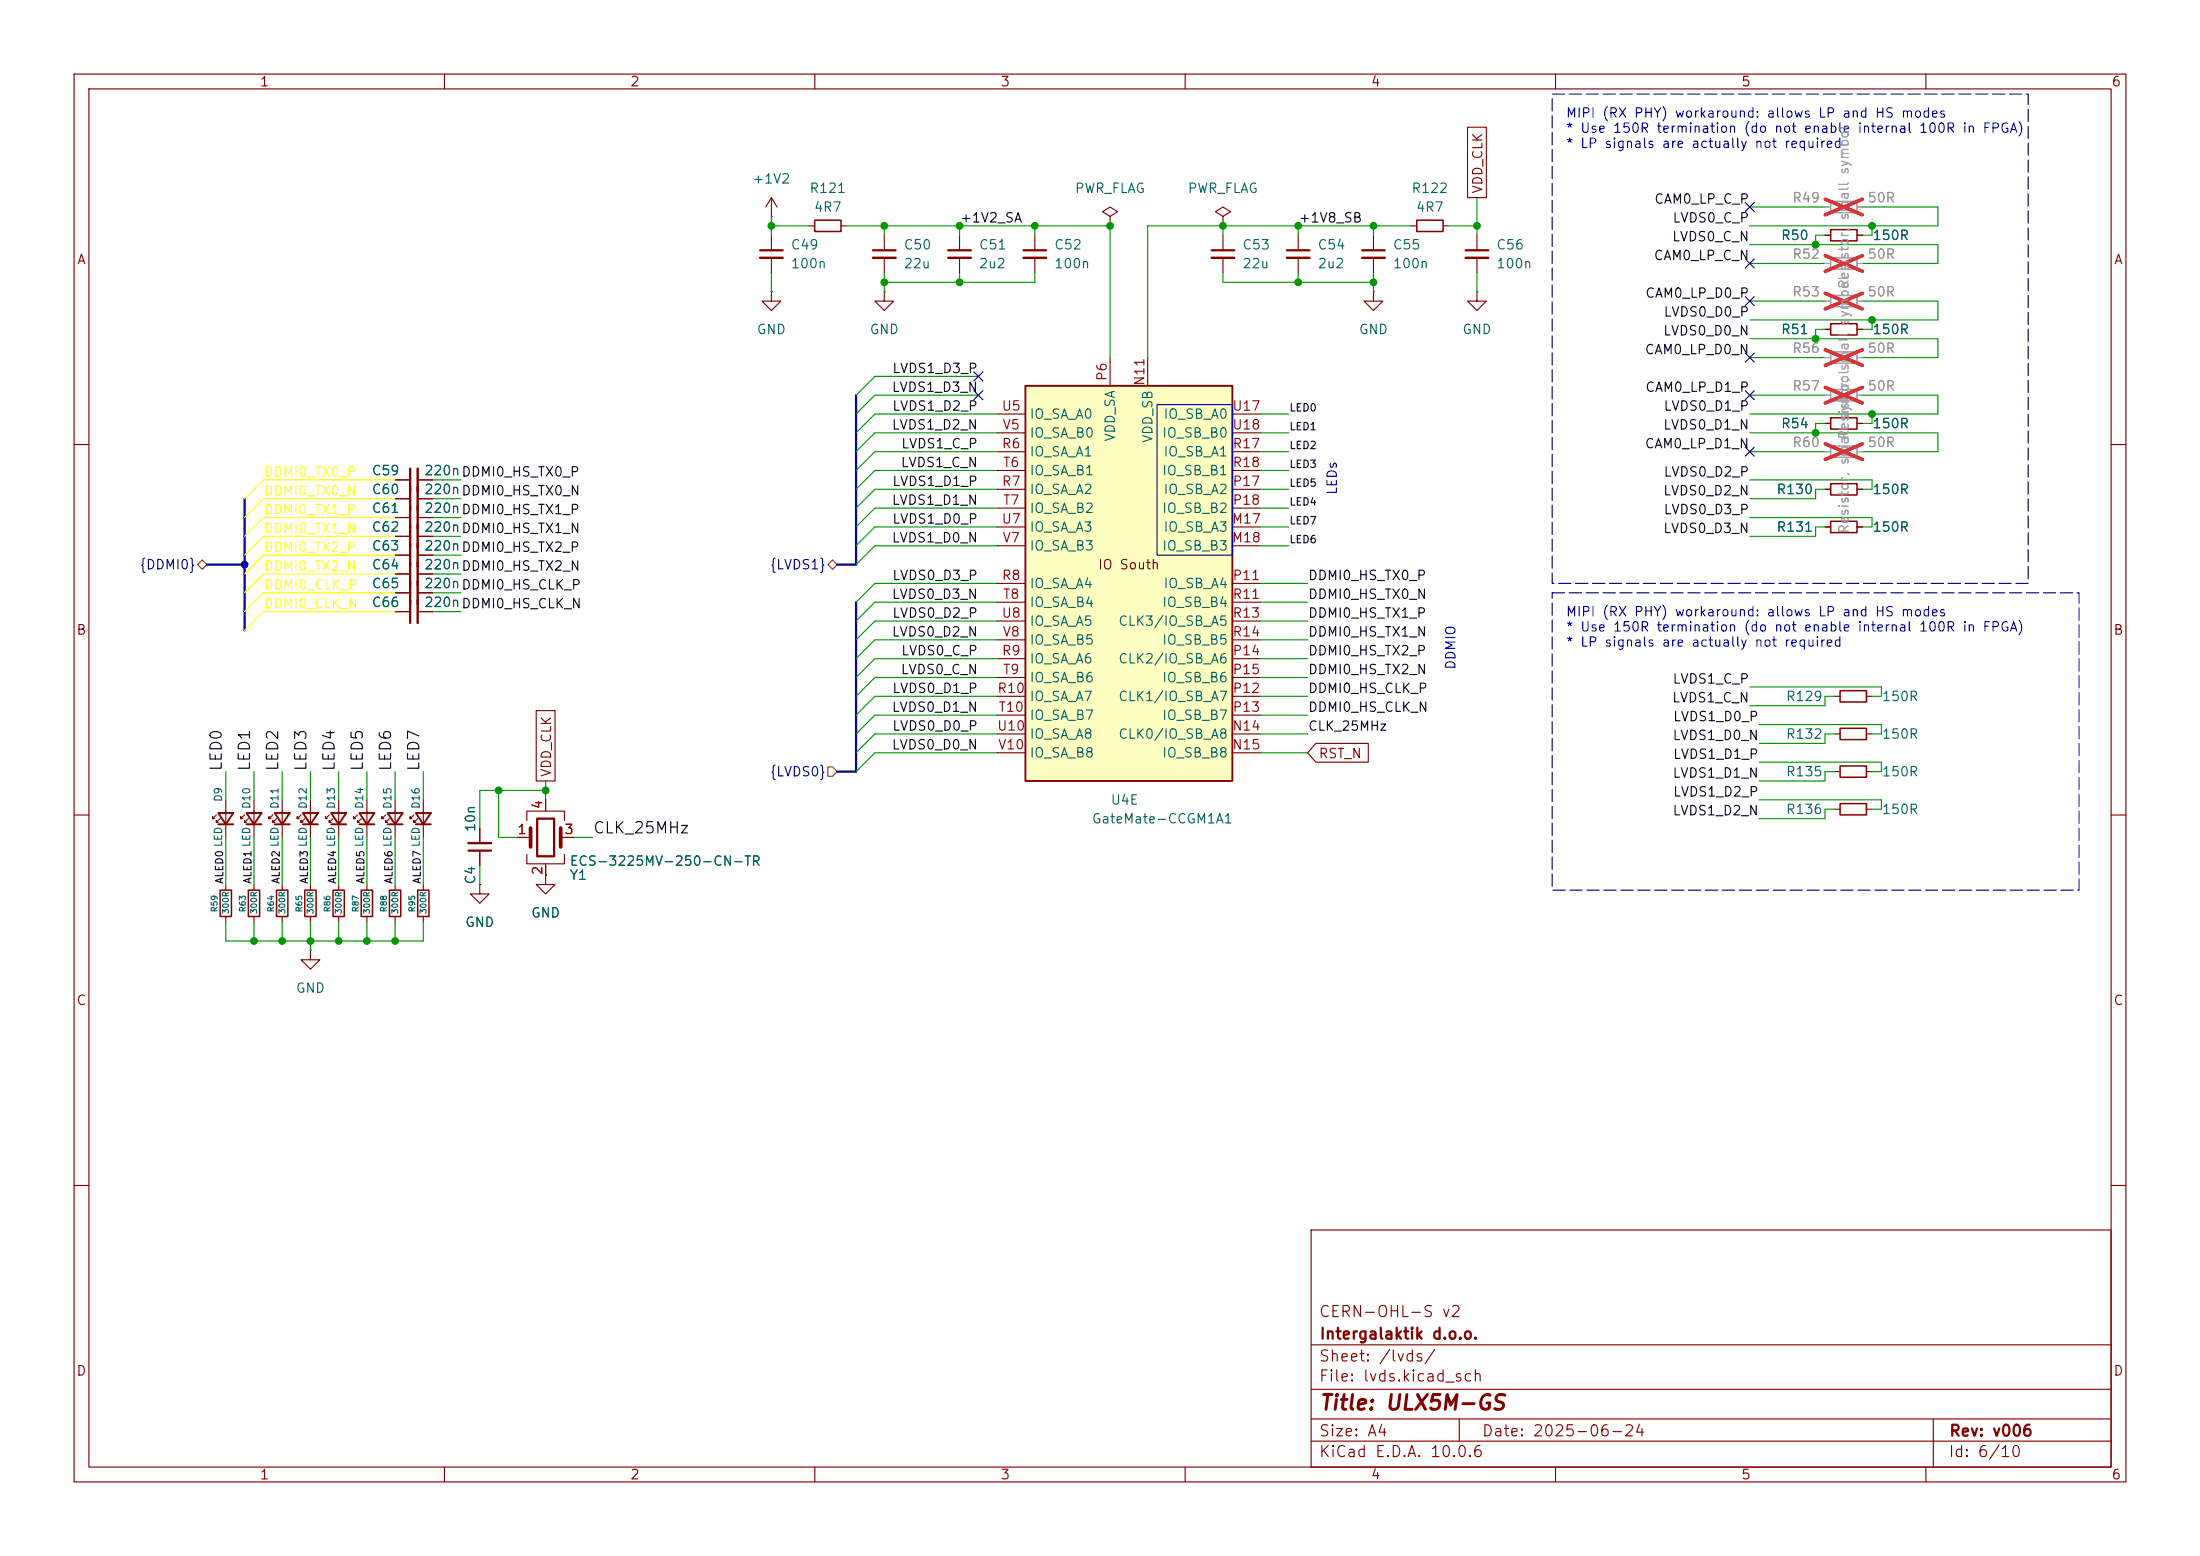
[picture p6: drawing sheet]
<svg xmlns="http://www.w3.org/2000/svg" width="297mm" height="210mm" viewBox="0 0 297 210" stroke-linecap="round" stroke-linejoin="round" font-family="sans-serif">
<g fill="none" stroke="#840000" stroke-width=".15">
<path d="M10 10h277v190h-277zM12 12h273v186h-273zM60 10v2M110 10v2M160 10v2M210 10v2M260 10v2M139.7 31.8v2M139.7 34.8v2M10 60h2M285 60h2M10 110h2"/>
<path d="M285 110h2M10 160h2M177 166h108v32h-108zM285 160h2M60 198v2M110 198v2M160 198v2M177 194.5h108M177 191.5h108M177 187.5h108M177 181.5h108M197 191.5v3"/>
<path d="M210 198v2M260 198v2M261 191.5v6.5"/>
</g>
<path d="M138.2 33.8h3" fill="none" stroke="#840000" stroke-width=".3"/>
<path d="M138.2 34.8h3" fill="none" stroke="#840000" stroke-width=".33"/>
<path d="M138.4 52.1h28v53.3h-28z" fill="#ffffc2"/>
<g fill="none" stroke="#840000" stroke-width=".25">
<path d="M138.4 52.1h28v53.3h-28zM29.5 109.7h2l-1 1.6zM29.5 111.3h2M33.3 109.7h2l-1 1.6zM33.3 111.3h2M37.1 109.7h2l-1 1.6zM37.1 111.3h2M40.9 109.7h2l-1 1.6zM40.9 111.3h2M44.7 109.7h2l-1 1.6zM44.7 111.3h2M48.5 109.7h2l-1 1.6z"/>
<path d="M48.5 111.3h2M52.3 109.7h2.1l-1.1 1.6zM52.3 111.3h2.1M56.1 109.7h2.1l-1.1 1.6zM56.1 111.3h2.1"/>
</g>
<g fill="none" stroke="#840000" stroke-width=".15">
<path d="M198.1 17.2h2.6v9.5h-2.6zM104.1 39.4v1.2h1.3l-1.3 1.3-1.2-1.3h1.2M104.1 39.4h.1M104.1 29.2h.1M104.1 26.7v2.5M104.1 31.8v2M104.1 34.8v2M104.1 26.7l-.7 1.2M104.1 26.7l.8 1.2M109.2 30.5h.8M113.5 30.5h.8M119.4 39.4v1.2h1.2l-1.2 1.3-1.3-1.3h1.3"/>
<path d="M119.4 39.4h.1M119.4 31.8v2M119.4 34.8v2M129.5 31.8v2M129.5 34.8v2M149.9 29.2l1-.6-1-.7-1.1 .7 1.1 .6v1.3M149.9 30.5h.1M165.1 29.2l1-.6-1-.7-1 .7 1 .6v1.3M165.1 30.5h.1M165.1 31.8v2M165.1 34.8v2M175.3 31.8v2"/>
<path d="M175.3 34.8v2M185.4 39.4v1.2h1.3l-1.3 1.3-1.3-1.3h1.3M185.4 39.4h.1M185.4 31.8v2M185.4 34.8v2M190.5 30.5h.8M194.8 30.5h.8M199.4 39.4v1.2h1.3l-1.3 1.3-1.3-1.3h1.3M199.4 39.4h.1M199.4 31.8v2M199.4 34.8v2M246.4 31.8h.7"/>
<path d="M250.7 31.8h.8M134.6 55.9h3.8M134.6 58.4h3.8M149.9 48.3v3.8M154.9 48.3v3.8M166.4 55.9h3.8M166.4 58.4h3.8M246.4 57.2h.7M246.4 44.5h.7M250.7 57.2h.8M250.7 44.5h.8M53.3 77.5h2.1"/>
<path d="M53.3 74.9h2.1M53.3 72.4h2.1M53.3 69.9h2.1M53.3 67.3h2.1M53.3 64.8h2.1M56.4 77.5h2M56.4 74.9h2M56.4 72.4h2M56.4 69.9h2M56.4 67.3h2M56.4 64.8h2M134.6 71.1h3.8"/>
<path d="M134.6 73.7h3.8M134.6 78.7h3.8M134.6 66h3.8M134.6 68.6h3.8M134.6 61h3.8M134.6 63.5h3.8M166.4 71.1h3.8M166.4 73.7h3.8M166.4 78.7h3.8M166.4 66h3.8M166.4 68.6h3.8M166.4 61h3.8"/>
<path d="M166.4 63.5h3.8M246.4 71.1h.7M246.4 66h.7M250.7 71.1h.8M250.7 66h.8M53.3 80h2.1M53.3 82.6h2.1M56.4 80h2M56.4 82.6h2M72.4 95.9h2.5v9.5h-2.5zM134.6 99.1h3.8M134.6 94h3.8"/>
<path d="M134.6 96.5h3.8M134.6 88.9h3.8M134.6 91.4h3.8M134.6 81.3h3.8M134.6 83.8h3.8M134.6 86.4h3.8M166.4 99.1h3.8M166.4 94h3.8M166.4 96.5h3.8M166.4 88.9h3.8M166.4 91.4h3.8M166.4 81.3h3.8"/>
<path d="M166.4 83.8h3.8M166.4 86.4h3.8M247.6 99.1h.8M247.6 94h.8M252 99.1h.7M252 94h.7M29.2 110l-.5 .5v-.3v.3h.3M29.7 110.5l-.5 .5v-.3v.3h.3M30.5 108v5M30.5 119.4v.7M33 110l-.5 .5v-.3v.3h.3M33.5 110.5l-.5 .5v-.3v.3h.3"/>
<path d="M34.3 108v5M34.3 119.4v.7M36.8 110l-.5 .5v-.3v.3h.3M37.3 110.5l-.5 .5v-.3v.3h.3M38.1 108v5M38.1 119.4v.7M40.6 110l-.5 .5v-.3v.3h.3M41.1 110.5l-.5 .5v-.3v.3h.3M41.9 108v5M41.9 119.4v.7M44.4 110l-.5 .5v-.3v.3h.3M45 110.5l-.6 .5v-.3v.3h.3"/>
<path d="M45.7 108v5M45.7 119.4v.7M48.3 110l-.5 .5v-.3v.3h.2M48.8 110.5l-.5 .5v-.3v.3h.2M49.5 108v5M49.5 119.4v.7M52.1 110l-.5 .5v-.3v.3h.2M52.6 110.5l-.5 .5v-.3v.3h.2M53.3 108v5M53.3 119.4v.7M55.9 110l-.5 .5v-.3v.3h.2M56.4 110.5l-.5 .5v-.3v.3h.2"/>
<path d="M57.1 108v5M57.1 119.4v.7M64.8 119.4v1.3h1.2l-1.2 1.2-1.3-1.2h1.3M64.8 119.4h.1M64.8 111.8v2M64.8 114.8v2M69.8 113h1.8M71.1 115.3v1.3h5.1v-1.3M71.1 110.7v-1.2h5.1v1.2M73.7 118.1v1.3h1.2l-1.2 1.3-1.3-1.3h1.3M73.7 118.1h.1M73.7 108v1.5"/>
<path d="M73.7 116.6v1.5M75.7 113h1.8M134.6 101.6h3.8M166.4 101.6h3.8M177.6 100.3h7.1v2.6h-7.1l-1.1-1.3zM247.6 104.1h.8M247.6 109.2h.8M252 104.1h.7M252 109.2h.7M30.5 123.7v.8M34.3 123.7v.8M38.1 123.7v.8"/>
<path d="M41.9 128.3v1.2h1.3l-1.3 1.3-1.3-1.3h1.3M41.9 128.3h.1M41.9 123.7v.8M45.7 123.7v.8M49.5 123.7v.8M53.3 123.7v.8M57.1 123.7v.8"/>
</g>
<path d="M102.6 33.8h3.1M117.9 33.8h3M128 33.8h3.1M163.6 33.8h3M173.7 33.8h3.1M183.9 33.8h3M197.9 33.8h3M55.4 63.2v20.9M63.2 114.8h3.1M72.5 110.5h2.3v5.1h-2.3z" fill="none" stroke="#840000" stroke-width=".3"/>
<path d="M102.6 34.8h3.1M117.9 34.8h3M128 34.8h3.1M163.6 34.8h3M173.7 34.8h3.1M183.9 34.8h3M197.9 34.8h3M56.4 63.2v20.9M63.2 113.8h3.1" fill="none" stroke="#840000" stroke-width=".33"/>
<g fill="none" stroke="#840000" stroke-width=".2">
<path d="M110 29.7h3.5v1.5h-3.5zM191.3 29.7h3.5v1.5h-3.5zM247.1 31h3.6v1.5h-3.6zM247.1 56.4h3.6v1.5h-3.6zM247.1 43.7h3.6v1.5h-3.6zM247.1 70.4h3.6v1.5h-3.6zM247.1 65.3h3.6v1.5h-3.6zM248.4 93.2h3.6v1.5h-3.6zM248.4 98.3h3.6v1.5h-3.6zM248.4 103.4h3.6v1.5h-3.6zM248.4 108.5h3.6v1.5h-3.6zM29.7 120.1h1.5v3.6h-1.5z"/>
<path d="M33.5 120.1h1.6v3.6h-1.6zM37.3 120.1h1.6v3.6h-1.6zM41.1 120.1h1.6v3.6h-1.6zM45 120.1h1.5v3.6h-1.5zM48.8 120.1h1.5v3.6h-1.5zM52.6 120.1h1.5v3.6h-1.5zM56.4 120.1h1.5v3.6h-1.5z"/>
</g>
<path d="M247.1 27.2h3.6v1.5h-3.6zM247.1 39.9h3.6v1.5h-3.6zM247.1 34.8h3.6v1.5h-3.6zM247.1 47.5h3.6v1.5h-3.6zM247.1 52.6h3.6v1.5h-3.6zM247.1 60.2h3.6v1.5h-3.6z" fill="none" stroke="#a1a1a1" stroke-width=".2"/>
<path d="M246.4 27.9h.7M246.4 35.6h.7M250.7 27.9h.8M250.7 35.6h.8M246.4 48.3h.7M246.4 53.3h.7M246.4 40.6h.7M250.7 48.3h.8M250.7 53.3h.8M250.7 40.6h.8M246.4 61h.7M250.7 61h.8" fill="none" stroke="#a1a1a1" stroke-width=".15"/>
<path d="M246.4 26.9l5 2.1M246.4 39.6l5 2.1M246.4 34.5l5 2.1M251.4 26.9l-5 2.1M251.4 39.6l-5 2.1M251.4 34.5l-5 2.1M246.4 47.2l5 2.1M246.4 59.9l5 2.1M246.4 52.3l5 2.1M251.4 47.2l-5 2.1M251.4 59.9l-5 2.1M251.4 52.3l-5 2.1" fill="none" stroke="#e12e31" stroke-width=".46"/>
<path d="M71.6 111.8v2.5M75.7 111.8v2.5" fill="none" stroke="#840000" stroke-width=".51"/>
<path d="M26.7 76.2l.6-.6 .6 .6-.6 .6zM111.8 76.2l.6-.6 .6 .6-.6 .6zM111.8 103.5h.6l.6 .6-.6 .7h-.6z" fill="none" stroke="#725600" stroke-width=".15"/>
<path d="M115.6 53.3v22.9h-2.6M27.9 76.2h5.1M33 67.3v17.8M115.6 81.3v22.8h-2.6" fill="none" stroke="#000084" stroke-width=".3"/>
<g fill="none" stroke="#009600" stroke-width=".15">
<path d="M104.1 30.5h5.1M104.1 29.2v2.6M104.1 36.8v2.6M114.3 30.5h35.6v17.8M119.4 30.5v1.3M119.4 36.8v2.6M129.5 30.5v1.3M129.5 36.8v1.3M139.7 36.8v1.3h-20.3M139.7 30.5v1.3M165.1 36.8v1.3h20.3M165.1 30.5v1.3"/>
<path d="M175.3 30.5v1.3M175.3 36.8v1.3M185.4 30.5v1.3M185.4 36.8v2.6M190.5 30.5h-35.6v17.8M195.6 30.5h3.8M199.4 26.7v5.1M199.4 36.8v2.6M236.2 33h25.4v2.6h-10.1M236.2 35.6h10.2M236.2 27.9h10.2M246.4 31.8h-1.3v1.2"/>
<path d="M251.5 27.9h10.1v2.6h-25.4M252.7 30.5v1.3h-1.2M132.1 53.3h-14l-2.5 2.6M132.1 50.8h-14l-2.5 2.5M134.6 58.4h-16.5l-2.5 2.6M134.6 55.9h-16.5l-2.5 2.5M170.2 58.4h3.8M170.2 55.9h3.8M236.2 40.6h10.2M236.2 58.4h25.4v2.6h-10.1M236.2 45.7h25.4v2.6h-10.1M236.2 48.3h10.2"/>
<path d="M236.2 53.3h10.2M246.4 44.5h-1.3v1.2M246.4 57.2h-1.3v1.2M251.5 40.6h10.1v2.6h-25.4M251.5 53.3h10.1v2.6h-25.4M252.7 43.2v1.3h-1.2M252.7 55.9v1.3h-1.2M58.4 69.9h3.8M58.4 72.4h3.8M58.4 64.8h3.8M58.4 67.3h3.8M58.4 74.9h3.8"/>
<path d="M58.4 77.5h3.8M134.6 66h-16.5l-2.5 2.6M134.6 68.6h-16.5l-2.5 2.5M134.6 63.5h-16.5l-2.5 2.5M134.6 61h-16.5l-2.5 2.5M134.6 78.7h-16.5l-2.5 2.6M134.6 71.1h-16.5l-2.5 2.6M134.6 73.7h-16.5l-2.5 2.5M170.2 66h3.8M170.2 68.6h3.8M170.2 63.5h3.8M170.2 61h3.8"/>
<path d="M170.2 78.7h6.3M170.2 71.1h3.8M170.2 73.7h3.8M236.2 64.8h16.5v1.2h-1.2M236.2 61h10.2M236.2 69.9h16.5v1.2h-1.2M246.4 66h-1.3v1.3h-8.9M246.4 71.1h-1.3v1.3h-8.9M58.4 82.6h3.8M58.4 80h3.8M134.6 83.8h-16.5l-2.5 2.6M134.6 99.1h-16.5l-2.5 2.5"/>
<path d="M134.6 91.4h-16.5l-2.5 2.6M134.6 96.5h-16.5l-2.5 2.6M134.6 94h-16.5l-2.5 2.5M134.6 86.4h-16.5l-2.5 2.5M134.6 81.3h-16.5l-2.5 2.5M134.6 88.9h-16.5l-2.5 2.5M170.2 83.8h6.3M170.2 99.1h6.3M170.2 91.4h6.3M170.2 96.5h6.3M170.2 94h6.3M170.2 86.4h6.3"/>
<path d="M170.2 81.3h6.3M170.2 88.9h6.3M236.2 92.7h17.8v1.3h-1.3M237.5 97.8h16.5v1.3h-1.3M247.6 99.1h-1.2v1.2h-8.9M247.6 94h-1.2v1.3h-10.2M30.5 104.1v3.9M30.5 113v6.4M34.3 104.1v3.9M34.3 113v6.4M38.1 104.1v3.9M38.1 113v6.4"/>
<path d="M41.9 104.1v3.9M41.9 113v6.4M45.7 104.1v3.9M45.7 113v6.4M49.5 104.1v3.9M49.5 113v6.4M53.3 104.1v3.9M53.3 113v6.4M57.1 104.1v3.9M57.1 113v6.4M64.8 116.8v2.6M67.3 106.7v6.3h2.5"/>
<path d="M73.7 106.7h-8.9v5.1M73.7 105.4v2.6M77.5 113h2.5M134.6 101.6h-16.5l-2.5 2.5M170.2 101.6h6.3M237.5 102.9h16.5v1.2h-1.3M237.5 108h16.5v1.2h-1.3M247.6 104.1h-1.2v1.3h-8.9M247.6 109.2h-1.2v1.3h-8.9M30.5 124.5v2.5h26.6v-2.5M34.3 124.5v2.5M38.1 124.5v2.5"/>
<path d="M41.9 124.5v3.8M45.7 124.5v2.5M49.5 124.5v2.5M53.3 124.5v2.5"/>
</g>
<path d="M53.3 77.5h-17.7l-2.6 2.5M53.3 64.8h-17.7l-2.6 2.5M53.3 72.4h-17.7l-2.6 2.5M53.3 69.9h-17.7l-2.6 2.5M53.3 67.3h-17.7l-2.6 2.6M53.3 74.9h-17.7l-2.6 2.6M53.3 82.6h-17.7l-2.6 2.5M53.3 80h-17.7l-2.6 2.6" fill="none" stroke="#ff0" stroke-width=".15"/>
<g fill="none" stroke="#000084" stroke-width=".15">
<path d="M235.6 35l1.2 1.2M235.6 27.3l1.2 1.2M236.8 35l-1.2 1.2M236.8 27.3l-1.2 1.2M131.5 50.2l1.2 1.2M131.5 52.7l1.2 1.2M132.7 50.2l-1.2 1.2M132.7 52.7l-1.2 1.2M235.6 40l1.2 1.2M235.6 52.7l1.2 1.2M235.6 47.7l1.2 1.2M236.8 40l-1.2 1.2"/>
<path d="M236.8 52.7l-1.2 1.2M236.8 47.7l-1.2 1.2M235.6 60.4l1.2 1.2M236.8 60.4l-1.2 1.2"/>
</g>
<path d="M209.5 12.7h64.3v66h-64.3zM209.5 80h71.2v40.1h-71.2z" fill="none" stroke="#0000c2" stroke-width=".15" stroke-dasharray="1.7 .6"/>
<path d="M156.2 54.6h10.2v20.3h-10.2z" fill="none" stroke="#0000c2" stroke-width=".15"/>
<g fill="#009600" stroke="#009600" stroke-width=".14">
<circle cx="104.1" cy="30.5" r=".46"/>
<circle cx="67.3" cy="106.7" r=".46"/>
<circle cx="73.7" cy="106.7" r=".46"/>
<circle cx="45.7" cy="127" r=".46"/>
<circle cx="49.5" cy="127" r=".46"/>
<circle cx="53.3" cy="127" r=".46"/>
<circle cx="38.1" cy="127" r=".46"/>
<circle cx="34.3" cy="127" r=".46"/>
<circle cx="41.9" cy="127" r=".46"/>
<circle cx="119.4" cy="38.1" r=".46"/>
<circle cx="139.7" cy="30.5" r=".46"/>
<circle cx="149.9" cy="30.5" r=".46"/>
<circle cx="129.5" cy="30.5" r=".46"/>
<circle cx="129.5" cy="38.1" r=".46"/>
<circle cx="119.4" cy="30.5" r=".46"/>
<circle cx="165.1" cy="30.5" r=".46"/>
<circle cx="175.3" cy="30.5" r=".46"/>
<circle cx="252.7" cy="43.2" r=".46"/>
<circle cx="252.7" cy="30.5" r=".46"/>
<circle cx="199.4" cy="30.5" r=".46"/>
<circle cx="185.4" cy="30.5" r=".46"/>
<circle cx="245.1" cy="33" r=".46"/>
<circle cx="245.1" cy="45.7" r=".46"/>
<circle cx="175.3" cy="38.1" r=".46"/>
<circle cx="185.4" cy="38.1" r=".46"/>
<circle cx="252.7" cy="55.9" r=".46"/>
<circle cx="245.1" cy="58.4" r=".46"/>
</g>
<circle cx="33" cy="76.2" r=".46" fill="#000084" stroke="#000084" stroke-width=".14"/>
<text font-size="2" fill="#840000" x="178" y="190.8">Title: ULX5M-GS</text>
<g font-size="1.5" fill="#0f0f0f">
<text x="30.3" y="104.2" transform="rotate(-90 30.3 104.2)">LED0</text>
<text x="34.1" y="104.2" transform="rotate(-90 34.1 104.2)">LED1</text>
<text x="37.9" y="104.2" transform="rotate(-90 37.9 104.2)">LED2</text>
<text x="41.8" y="104.2" transform="rotate(-90 41.8 104.2)">LED3</text>
<text x="45.6" y="104.2" transform="rotate(-90 45.6 104.2)">LED4</text>
<text x="49.4" y="104.2" transform="rotate(-90 49.4 104.2)">LED5</text>
<text x="53.2" y="104.2" transform="rotate(-90 53.2 104.2)">LED6</text>
<text x="57" y="104.2" transform="rotate(-90 57 104.2)">LED7</text>
<text x="80" y="112.9">CLK_25MHz</text>
</g>
<g font-size="1.5" fill="#840000">
<text x="178" y="178.1">CERN-OHL-S v2</text>
<text x="178" y="184.1">Sheet: /lvds/</text>
<text x="178" y="181.1">Intergalaktik d.o.o.</text>
<text x="178" y="186.8">File: lvds.kicad_sch</text>
<text x="178" y="197">KiCad E.D.A. 10.0.6</text>
<text x="178" y="194.2">Size: A4</text>
<text x="200" y="194.2">Date: 2025-06-24</text>
<text x="263" y="197">Id: 6/10</text>
<text x="263" y="194.2">Rev: v006</text>
</g>
<g font-size="1.3" fill="#840000">
<text x="35" y="12">1</text>
<text x="85" y="12">2</text>
<text x="135" y="12">3</text>
<text x="185" y="12">4</text>
<text x="235" y="12">5</text>
<text x="285" y="12">6</text>
<text x="200.4" y="26.2" transform="rotate(-90 200.4 26.2)">VDD_CLK</text>
<text x="10.3" y="36">A</text>
<text x="285.3" y="36">A</text>
<text x="148.1" y="77.2">IO South</text>
<text x="10.2" y="86">B</text>
<text x="285.2" y="86">B</text>
<text x="74.7" y="105" transform="rotate(-90 74.7 105)">VDD_CLK</text>
<text x="177.9" y="102.7">RST_N</text>
<text x="10.2" y="136">C</text>
<text x="285.2" y="136">C</text>
<text x="10.2" y="186">D</text>
<text x="285.2" y="186">D</text>
<text x="35" y="200">1</text>
<text x="85" y="200">2</text>
<text x="135" y="200">3</text>
<text x="185" y="200">4</text>
<text x="235" y="200">5</text>
<text x="285" y="200">6</text>
</g>
<g font-size="1.3" fill="#0000c2">
<text x="211.3" y="16.2">MIPI (RX PHY) workaround: allows LP and HS modes</text>
<text x="211.3" y="18.2">* Use 150R termination (do not enable internal 100R in FPGA)</text>
<text x="211.3" y="20.3">* LP signals are actually not required</text>
<text x="180.8" y="66.9" transform="rotate(-90 180.8 66.9)">LEDs</text>
<text x="211.3" y="83.5">MIPI (RX PHY) workaround: allows LP and HS modes</text>
<text x="211.3" y="85.6">* Use 150R termination (do not enable internal 100R in FPGA)</text>
<text x="211.3" y="87.6">* LP signals are actually not required</text>
<text x="196.8" y="90.5" transform="rotate(-90 196.8 90.5)">DDMIO</text>
</g>
<g font-size="1.3" fill="#006464">
<text x="101.5" y="25.1">+1V2</text>
<text x="109.2" y="26.4">R121</text>
<text x="109.8" y="28.9">4R7</text>
<text x="145" y="26.4">PWR_FLAG</text>
<text x="160.3" y="26.4">PWR_FLAG</text>
<text x="190.5" y="26.4">R122</text>
<text x="191.1" y="28.9">4R7</text>
<text x="106.7" y="34">C49</text>
<text x="121.9" y="34">C50</text>
<text x="132.1" y="34">C51</text>
<text x="142.2" y="34">C52</text>
<text x="167.6" y="34">C53</text>
<text x="177.8" y="34">C54</text>
<text x="187.9" y="34">C55</text>
<text x="201.9" y="34">C56</text>
<text x="240.3" y="32.7">R50</text>
<text x="252.7" y="32.7">150R</text>
<text x="106.7" y="36.5">100n</text>
<text x="121.9" y="36.5">22u</text>
<text x="132.1" y="36.5">2u2</text>
<text x="142.2" y="36.5">100n</text>
<text x="167.6" y="36.5">22u</text>
<text x="177.8" y="36.5">2u2</text>
<text x="187.9" y="36.5">100n</text>
<text x="201.9" y="36.5">100n</text>
<text x="102.1" y="45.4">GND</text>
<text x="117.3" y="45.4">GND</text>
<text x="183.4" y="45.4">GND</text>
<text x="197.3" y="45.4">GND</text>
<text x="240.3" y="45.4">R51</text>
<text x="252.7" y="45.4">150R</text>
<text x="138.9" y="56.8">IO_SA_A0</text>
<text x="138.9" y="59.4">IO_SA_B0</text>
<text x="150.8" y="59.7" transform="rotate(-90 150.8 59.7)">VDD_SA</text>
<text x="155.9" y="59.9" transform="rotate(-90 155.9 59.9)">VDD_SB</text>
<text x="156.8" y="59.4">IO_SB_B0</text>
<text x="157" y="56.8">IO_SB_A0</text>
<text x="240.3" y="58.1">R54</text>
<text x="252.7" y="58.1">150R</text>
<text x="50.1" y="64.5">C59</text>
<text x="57.2" y="64.5">220nDDMI0_HS_TX0_P</text>
<text x="57.2" y="64.5">220n</text>
<text x="138.9" y="61.9">IO_SA_A1</text>
<text x="138.9" y="64.5">IO_SA_B1</text>
<text x="156.8" y="64.5">IO_SB_B1</text>
<text x="157" y="61.9">IO_SB_A1</text>
<text x="50.1" y="69.5">C61</text>
<text x="50.1" y="67">C60</text>
<text x="57.2" y="69.5">220nDDMI0_HS_TX1_P</text>
<text x="57.2" y="67">220nDDMI0_HS_TX0_N</text>
<text x="57.2" y="69.5">220n</text>
<text x="57.2" y="67">220n</text>
<text x="138.9" y="67">IO_SA_A2</text>
<text x="138.9" y="69.5">IO_SA_B2</text>
<text x="156.8" y="69.5">IO_SB_B2</text>
<text x="157" y="67">IO_SB_A2</text>
<text x="239.7" y="67">R130</text>
<text x="252.7" y="67">150R</text>
<text x="50.1" y="77.2">C64</text>
<text x="50.1" y="74.6">C63</text>
<text x="50.1" y="72.1">C62</text>
<text x="57.2" y="77.2">220nDDMI0_HS_TX2_N</text>
<text x="57.2" y="74.6">220nDDMI0_HS_TX2_P</text>
<text x="57.2" y="72.1">220nDDMI0_HS_TX1_N</text>
<text x="57.2" y="77.2">220n</text>
<text x="57.2" y="74.6">220n</text>
<text x="57.2" y="72.1">220n</text>
<text x="138.9" y="72.1">IO_SA_A3</text>
<text x="138.9" y="74.6">IO_SA_B3</text>
<text x="156.8" y="74.6">IO_SB_B3</text>
<text x="157" y="72.1">IO_SB_A3</text>
<text x="239.7" y="72.1">R131</text>
<text x="252.7" y="72.1">150R</text>
<text x="50.1" y="79.7">C65</text>
<text x="50.1" y="82.2">C66</text>
<text x="57.2" y="79.7">220nDDMI0_HS_CLK_P</text>
<text x="57.2" y="82.2">220nDDMI0_HS_CLK_N</text>
<text x="57.2" y="82.2">220n</text>
<text x="57.2" y="79.7">220n</text>
<text x="138.9" y="79.7">IO_SA_A4</text>
<text x="138.9" y="82.2">IO_SA_B4</text>
<text x="156.8" y="82.2">IO_SB_B4</text>
<text x="157" y="79.7">IO_SB_A4</text>
<text x="138.9" y="89.9">IO_SA_A6</text>
<text x="138.9" y="84.8">IO_SA_A5</text>
<text x="138.9" y="87.3">IO_SA_B5</text>
<text x="150.9" y="89.9">CLK2/IO_SB_A6</text>
<text x="150.9" y="84.8">CLK3/IO_SB_A5</text>
<text x="156.8" y="87.3">IO_SB_B5</text>
<text x="138.9" y="94.9">IO_SA_A7</text>
<text x="138.9" y="92.4">IO_SA_B6</text>
<text x="150.9" y="94.9">CLK1/IO_SB_A7</text>
<text x="156.8" y="92.4">IO_SB_B6</text>
<text x="241" y="94.9">R129</text>
<text x="254" y="94.9">150R</text>
<text x="138.9" y="97.5">IO_SA_B7</text>
<text x="138.9" y="100">IO_SA_A8</text>
<text x="150.9" y="100">CLK0/IO_SB_A8</text>
<text x="156.8" y="97.5">IO_SB_B7</text>
<text x="241" y="100">R132</text>
<text x="254" y="100">150R</text>
<text x="138.9" y="102.6">IO_SA_B8</text>
<text x="156.8" y="102.6">IO_SB_B8</text>
<text x="241" y="105.1">R135</text>
<text x="254" y="105.1">150R</text>
<text x="64.5" y="112.4" transform="rotate(-90 64.5 112.4)">10n</text>
<text x="147.3" y="111.5">GateMate-CCGM1A1</text>
<text x="149.8" y="108.9">U4E</text>
<text x="241" y="110.2">R136</text>
<text x="254" y="110.2">150R</text>
<text x="64.5" y="119.5" transform="rotate(-90 64.5 119.5)">C4</text>
<text x="76.8" y="119.1">Y1</text>
<text x="76.8" y="117.2">ECS-3225MV-250-CN-TR</text>
<text x="62.7" y="125.4">GND</text>
<text x="71.6" y="124.2">GND</text>
<text x="39.8" y="134.3">GND</text>
</g>
<g font-size="1.3" fill="#0f0f0f">
<text x="223.2" y="27.8">CAM0_LP_C_P</text>
<text x="129.5" y="30.4">+1V2_SA</text>
<text x="175.2" y="30.4">+1V8_SB</text>
<text x="223.2" y="35.4">CAM0_LP_C_N</text>
<text x="225.7" y="32.9">LVDS0_C_N</text>
<text x="225.7" y="30.4">LVDS0_C_P</text>
<text x="222" y="40.5">CAM0_LP_D0_P</text>
<text x="224.4" y="45.6">LVDS0_D0_N</text>
<text x="224.5" y="43.1">LVDS0_D0_P</text>
<text x="120.3" y="53.2">LVDS1_D3_N</text>
<text x="120.4" y="50.7">LVDS1_D3_P</text>
<text x="222" y="48.1">CAM0_LP_D0_N</text>
<text x="222" y="53.2">CAM0_LP_D1_P</text>
<text x="120.3" y="58.3">LVDS1_D2_N</text>
<text x="120.4" y="55.8">LVDS1_D2_P</text>
<text x="224.4" y="58.3">LVDS0_D1_N</text>
<text x="224.5" y="55.8">LVDS0_D1_P</text>
<text x="120.4" y="65.9">LVDS1_D1_P</text>
<text x="121.5" y="63.4">LVDS1_C_N</text>
<text x="121.6" y="60.8">LVDS1_C_P</text>
<text x="222" y="60.8">CAM0_LP_D1_N</text>
<text x="224.5" y="64.6">LVDS0_D2_P</text>
<text x="120.3" y="68.5">LVDS1_D1_N</text>
<text x="120.4" y="71">LVDS1_D0_P</text>
<text x="224.4" y="67.2">LVDS0_D2_N</text>
<text x="224.5" y="69.7">LVDS0_D3_P</text>
<text x="120.3" y="73.5">LVDS1_D0_N</text>
<text x="224.4" y="72.3">LVDS0_D3_N</text>
<text x="120.3" y="81.2">LVDS0_D3_N</text>
<text x="120.4" y="83.7">LVDS0_D2_P</text>
<text x="120.4" y="78.6">LVDS0_D3_P</text>
<text x="176.5" y="83.7">DDMI0_HS_TX1_P</text>
<text x="176.5" y="81.2">DDMI0_HS_TX0_N</text>
<text x="176.5" y="78.6">DDMI0_HS_TX0_P</text>
<text x="120.3" y="86.2">LVDS0_D2_N</text>
<text x="121.6" y="88.8">LVDS0_C_P</text>
<text x="176.5" y="88.8">DDMI0_HS_TX2_P</text>
<text x="176.5" y="86.2">DDMI0_HS_TX1_N</text>
<text x="120.4" y="93.9">LVDS0_D1_P</text>
<text x="121.5" y="91.3">LVDS0_C_N</text>
<text x="176.5" y="93.9">DDMI0_HS_CLK_P</text>
<text x="176.5" y="91.3">DDMI0_HS_TX2_N</text>
<text x="225.7" y="95.1">LVDS1_C_N</text>
<text x="225.7" y="92.6">LVDS1_C_P</text>
<text x="120.3" y="96.4">LVDS0_D1_N</text>
<text x="120.3" y="101.5">LVDS0_D0_N</text>
<text x="120.4" y="98.9">LVDS0_D0_P</text>
<text x="176.5" y="96.4">DDMI0_HS_CLK_N</text>
<text x="176.5" y="98.9">CLK_25MHz</text>
<text x="225.7" y="100.2">LVDS1_D0_N</text>
<text x="225.8" y="97.7">LVDS1_D0_P</text>
<text x="225.7" y="105.3">LVDS1_D1_N</text>
<text x="225.8" y="107.8">LVDS1_D2_P</text>
<text x="225.8" y="102.7">LVDS1_D1_P</text>
<text x="225.7" y="110.4">LVDS1_D2_N</text>
</g>
<g font-size="1.3" fill="#989898">
<text x="241.9" y="27.6">R49</text>
<text x="252" y="27.6">50R</text>
<text x="241.9" y="35.3">R52</text>
<text x="252" y="35.3">50R</text>
<text x="241.9" y="40.3">R53</text>
<text x="252" y="40.3">50R</text>
<text x="241.9" y="48">R56</text>
<text x="252" y="48">50R</text>
<text x="241.9" y="53">R57</text>
<text x="252" y="53">50R</text>
<text x="241.9" y="60.7">R60</text>
<text x="252" y="60.7">50R</text>
</g>
<g font-size="1.3" fill="#a1a1a1">
<text x="249.9" y="29.9" transform="rotate(-90 249.9 29.9)">small symbol</text>
<text x="249.9" y="39.1" transform="rotate(-90 249.9 39.1)">Resistor,</text>
<text x="249.9" y="59.4" transform="rotate(-90 249.9 59.4)">Resistor,</text>
<text x="249.9" y="72.1" transform="rotate(-90 249.9 72.1)">Resistor, small symbolsmall symbol</text>
</g>
<g font-size="1.3" fill="#a90000">
<text x="149.7" y="51.5" transform="rotate(-90 149.7 51.5)">P6</text>
<text x="154.8" y="52.2" transform="rotate(-90 154.8 52.2)">N11</text>
<text x="135.1" y="55.7">U5</text>
<text x="135.2" y="58.3">V5</text>
<text x="166.3" y="55.7">U17</text>
<text x="166.3" y="58.3">U18</text>
<text x="135.2" y="60.8">R6</text>
<text x="135.2" y="65.9">R7</text>
<text x="135.3" y="63.4">T6</text>
<text x="166.3" y="65.9">P17</text>
<text x="166.3" y="60.8">R17</text>
<text x="166.3" y="63.4">R18</text>
<text x="135.1" y="71">U7</text>
<text x="135.3" y="68.4">T7</text>
<text x="166.2" y="71">M17</text>
<text x="166.3" y="68.4">P18</text>
<text x="135.2" y="73.5">V7</text>
<text x="166.2" y="73.5">M18</text>
<text x="135.1" y="83.7">U8</text>
<text x="135.2" y="78.6">R8</text>
<text x="135.3" y="81.1">T8</text>
<text x="166.3" y="78.6">P11</text>
<text x="166.3" y="81.1">R11</text>
<text x="166.3" y="83.7">R13</text>
<text x="135.2" y="88.8">R9</text>
<text x="135.2" y="86.2">V8</text>
<text x="166.3" y="88.8">P14</text>
<text x="166.3" y="86.2">R14</text>
<text x="134.6" y="93.8">R10</text>
<text x="135.3" y="91.3">T9</text>
<text x="166.3" y="93.8">P12</text>
<text x="166.3" y="91.3">P15</text>
<text x="134.5" y="98.9">U10</text>
<text x="134.6" y="101.5">V10</text>
<text x="134.7" y="96.4">T10</text>
<text x="166.3" y="98.9">N14</text>
<text x="166.3" y="101.5">N15</text>
<text x="166.3" y="96.4">P13</text>
<text x="69.8" y="112.9">1</text>
<text x="73.5" y="109.3" transform="rotate(-90 73.5 109.3)">4</text>
<text x="76.1" y="112.9">3</text>
<text x="73.5" y="118.2" transform="rotate(-90 73.5 118.2)">2</text>
</g>
<g font-size="1.3" fill="#ff0">
<text x="35.5" y="64.6">DDMI0_TX0_P</text>
<text x="35.5" y="69.7">DDMI0_TX1_P</text>
<text x="35.5" y="67.2">DDMI0_TX0_N</text>
<text x="35.5" y="77.3">DDMI0_TX2_N</text>
<text x="35.5" y="74.8">DDMI0_TX2_P</text>
<text x="35.5" y="72.3">DDMI0_TX1_N</text>
<text x="35.5" y="82.4">DDMI0_CLK_N</text>
<text x="35.5" y="79.9">DDMI0_CLK_P</text>
</g>
<g font-size="1.3" fill="#000084">
<text x="18.8" y="77.2">{DDMI0}</text>
<text x="103.8" y="77.2">{LVDS1}</text>
<text x="103.8" y="105.1">{LVDS0}</text>
</g>
<g font-size="1" fill="#0f0f0f">
<text x="174" y="55.8">LED0</text>
<text x="174" y="58.3">LED1</text>
<text x="174" y="63.4">LED3</text>
<text x="174" y="65.9">LED5</text>
<text x="174" y="60.9">LED2</text>
<text x="174" y="71">LED7</text>
<text x="174" y="68.5">LED4</text>
<text x="174" y="73.6">LED6</text>
<text x="30.4" y="119.4" transform="rotate(-90 30.4 119.4)">ALED0 LED</text>
<text x="34.2" y="119.4" transform="rotate(-90 34.2 119.4)">ALED1 LED</text>
<text x="38" y="119.4" transform="rotate(-90 38 119.4)">ALED2 LED</text>
<text x="41.8" y="119.4" transform="rotate(-90 41.8 119.4)">ALED3 LED</text>
<text x="45.6" y="119.4" transform="rotate(-90 45.6 119.4)">ALED4 LED</text>
<text x="49.4" y="119.4" transform="rotate(-90 49.4 119.4)">ALED5 LED</text>
<text x="53.2" y="119.4" transform="rotate(-90 53.2 119.4)">ALED6 LED</text>
<text x="57" y="119.4" transform="rotate(-90 57 119.4)">ALED7 LED</text>
</g>
<g font-size="1" fill="#006464">
<text x="30.2" y="108.3" transform="rotate(-90 30.2 108.3)">D9</text>
<text x="34" y="109.3" transform="rotate(-90 34 109.3)">D10</text>
<text x="37.8" y="109.3" transform="rotate(-90 37.8 109.3)">D11</text>
<text x="41.7" y="109.3" transform="rotate(-90 41.7 109.3)">D12</text>
<text x="45.5" y="109.3" transform="rotate(-90 45.5 109.3)">D13</text>
<text x="49.3" y="109.3" transform="rotate(-90 49.3 109.3)">D14</text>
<text x="53.1" y="109.3" transform="rotate(-90 53.1 109.3)">D15</text>
<text x="56.9" y="109.3" transform="rotate(-90 56.9 109.3)">D16</text>
</g>
<g font-size=".8" fill="#006464">
<text x="29.6" y="123.2" transform="rotate(-90 29.6 123.2)">R59</text>
<text x="31.1" y="123.5" transform="rotate(-90 31.1 123.5)">300R</text>
<text x="33.4" y="123.2" transform="rotate(-90 33.4 123.2)">R63</text>
<text x="34.9" y="123.5" transform="rotate(-90 34.9 123.5)">300R</text>
<text x="37.2" y="123.2" transform="rotate(-90 37.2 123.2)">R64</text>
<text x="38.7" y="123.5" transform="rotate(-90 38.7 123.5)">300R</text>
<text x="41" y="123.2" transform="rotate(-90 41 123.2)">R65</text>
<text x="42.5" y="123.5" transform="rotate(-90 42.5 123.5)">300R</text>
<text x="44.8" y="123.2" transform="rotate(-90 44.8 123.2)">R86</text>
<text x="46.3" y="123.5" transform="rotate(-90 46.3 123.5)">300R</text>
<text x="48.6" y="123.2" transform="rotate(-90 48.6 123.2)">R87</text>
<text x="50.1" y="123.5" transform="rotate(-90 50.1 123.5)">300R</text>
<text x="52.4" y="123.2" transform="rotate(-90 52.4 123.2)">R88</text>
<text x="53.9" y="123.5" transform="rotate(-90 53.9 123.5)">300R</text>
<text x="56.2" y="123.2" transform="rotate(-90 56.2 123.2)">R95</text>
<text x="57.8" y="123.5" transform="rotate(-90 57.8 123.5)">300R</text>
</g>
</svg>
